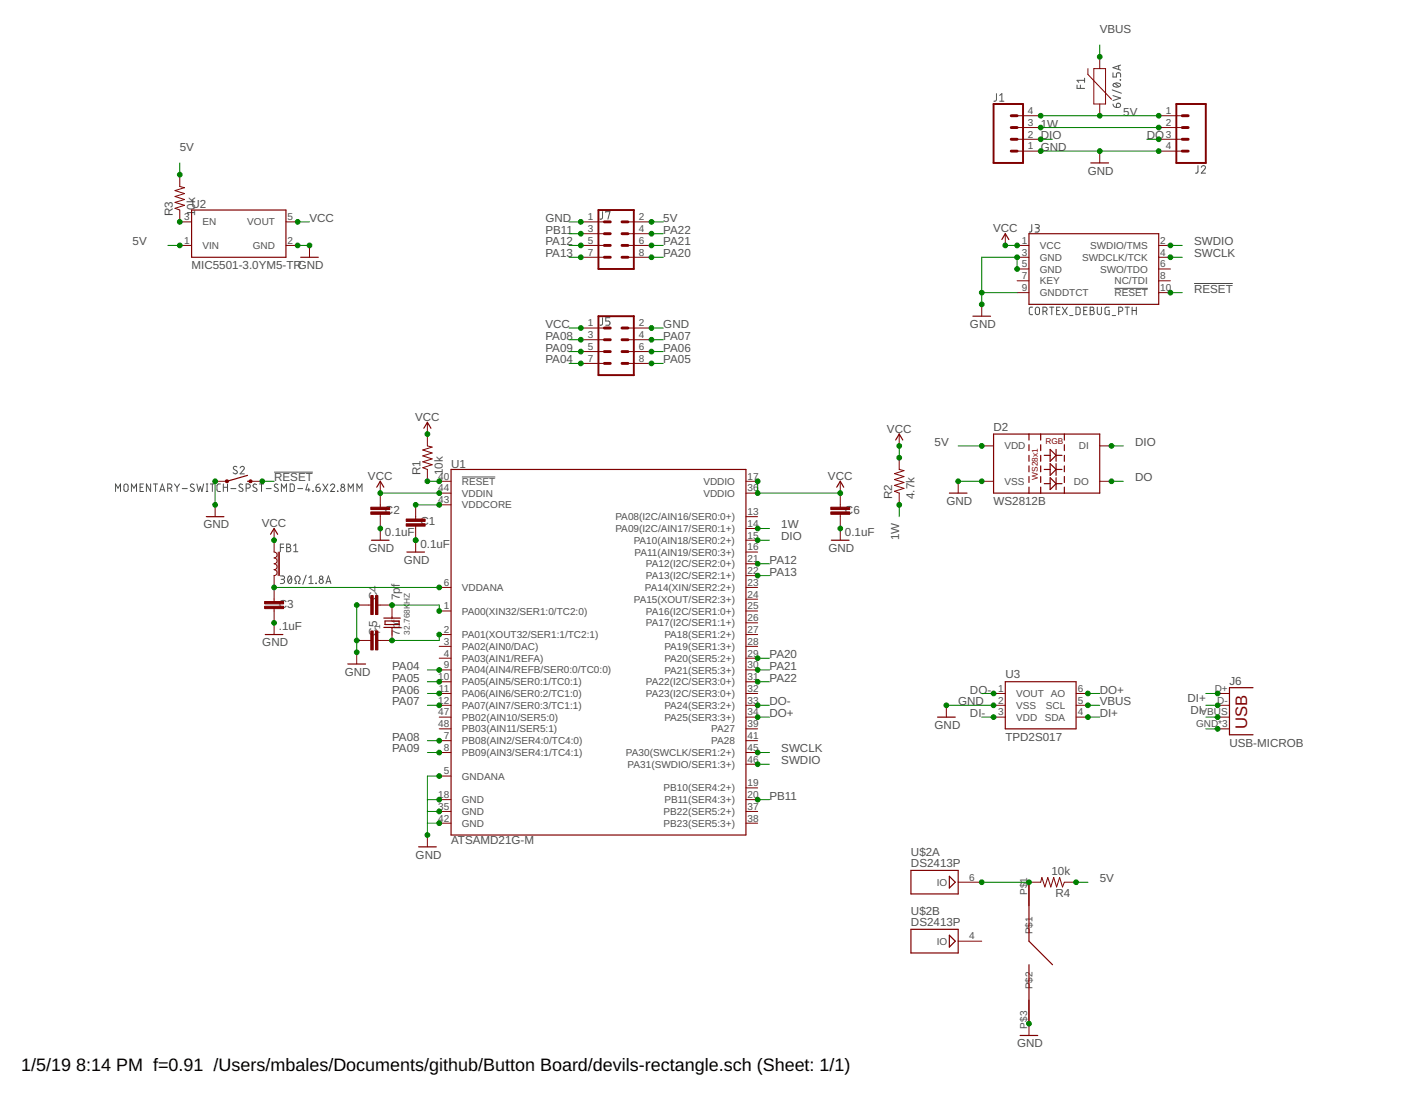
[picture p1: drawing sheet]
<svg xmlns="http://www.w3.org/2000/svg" width="279mm" height="216mm" viewBox="0 0 279 216" stroke-linecap="round" stroke-linejoin="round" font-family="sans-serif">
<g fill="none" stroke="#505050" stroke-width=".2">
<path d="M196.1 18.4l-.1 1.3-.4 .2M196.7 19.9h.8M196.7 18.8l.4-.4v1.5M211.9 16.7v.7h1.5M212.6 16.7v.7M213.4 15.8h-1.5l.4 .4M213.4 15.4v.8M218.8 17.7l1.8 .7M219 14.3v.9h.7v-.6a.42 .42 0 0 1 .4-.3 .42 .42 0 0 1 .4 .3v.6M219 18.8l1.5 .5-1.5 .5M219.1 16.5a.95 .95 0 0 1 1.4 .2 .9 .9 0 0 1-1.5 0zM219.3 16.4l.9 .7"/>
<path d="M220.1 12.9v.8M220.4 15.7l.1 .1zM220.5 12.8l-1.5 .5 1.5 .5M219 20.5l.3 .5 .4 .1M219.8 20.4a.42 .42 0 0 1 .6 .2 .42 .42 0 0 1-.3 .5h-.4zM235.7 32.6v1.3l-.2 .2h-.3M236.4 32.9a.41 .41 0 0 1 .5-.3 .41 .41 0 0 1 .2 .7l-.7 .8h.8M118.6 41.7l-.1 1.2-.2 .2h-.3M119.2 41.8v-.1h.8l-.4 1.4M203 44.2v1.3l-.5 .2M203.7 44.2h.6l.2 .2-.2 .4-.5 .1M204.1 44.9a.41 .41 0 0 1 .4 .4 .41 .41 0 0 1-.4 .4h-.4"/>
<path d="M219.3 56.7h6.5M234.9 55.8h7.7M118.6 62.5l-.1 1.3-.5 .2M120 62.5h-.8v.7h.5a.42 .42 0 0 1 .3 .4 .42 .42 0 0 1-.3 .4h-.5M203.2 60.5h-.5l-.2 .3v.9l.2 .2h.5M203.8 60.6l.3-.1 .3 .1 .1 .9a.41 .41 0 0 1-.4 .4 .41 .41 0 0 1-.4-.4zM205.2 61.3h.4a.41 .41 0 0 0 .4-.4 .41 .41 0 0 0-.4-.4h-.4v1.4M205.7 61.3l.3 .6M206.5 60.5h.8M206.9 60.5v1.4M207.9 61.1h.5M208.6 60.5h-.7v1.4h.7"/>
<path d="M209 60.5l1 1.4M210 60.5l-1 1.4M210.5 62.1h.6M211.7 60.5h.6l.2 .2v1l-.2 .2h-.6zM213.2 61.1h.5M213.9 60.5h-.7v1.4h.7M214.5 60.5l.7 .1v.3l-.3 .2a.41 .41 0 0 1 .4 .4 .41 .41 0 0 1-.4 .4h-.4zM214.5 61.1h.4M215.9 60.5v1a.41 .41 0 0 0 .4 .4 .41 .41 0 0 0 .4-.4v-1M218.2 60.5h-.6l-.2 .1v1l.2 .3h.6v-.8h-.2M218.8 62.1h.7M220.1 61.3h.4a.41 .41 0 0 0 .4-.4 .41 .41 0 0 0-.4-.4h-.4v1.4"/>
<path d="M221.4 60.5h.8M221.8 60.5v1.4M222.8 61.1h.8M222.8 60.5v1.4M223.6 60.5v1.4M22.7 96.7v-1.5l.5 .9 .5-.9v1.5M24.5 95.4l.3-.2 .3 .2 .1 .9a.41 .41 0 0 1-.4 .4 .41 .41 0 0 1-.4-.4zM25.9 96.7v-1.5l.5 .9 .5-.9v1.5M27.6 95.9h.5M28.2 95.2h-.6v1.5h.6M29.6 95.2v1.5l-.8-1.5v1.5M30.2 95.2h.8"/>
<path d="M30.6 95.2v1.5M31.4 96.7l.5-1.5 .5 1.5M31.6 96.4h.7M33 96.1h.4a.41 .41 0 0 0 .4-.4 .41 .41 0 0 0-.4-.5h-.4v1.5M33.5 96.1l.3 .6M34.3 95.2l.5 .7M34.8 95.9v.8M35.3 95.2l-.5 .7M35.9 96.2h1M38.2 95.4l-.5-.1-.2 .3v.2l.6 .3a.37 .37 0 0 1 0 .6 .37 .37 0 0 1-.5-.1l-.2-.1M38.7 95.2l.4 1.5 .3-.9 .3 .9 .4-1.5M40.6 96.7h.3"/>
<path d="M40.6 95.2h.3M40.7 95.2v1.5M41.4 95.2h.8M41.8 95.2v1.5M43.4 95.2l-.5 .1-.2 .3v.9l.2 .2h.5M43.9 95.9h.9M43.9 95.2v1.5M44.8 95.2v1.5M45.4 96.2h1M46.6 91.9a.37 .37 0 0 0-.6-.1 .37 .37 0 0 0 .1 .6l.4 .2a.37 .37 0 0 1 .1 .6 .37 .37 0 0 1-.6 0l-.1-.2M47.2 92.1a.41 .41 0 0 1 .6-.3 .41 .41 0 0 1 .1 .6l-.7 .9h.9M47.7 95.4l-.5-.1-.2 .3 .1 .2 .5 .3a.37 .37 0 0 1 .1 .6 .37 .37 0 0 1-.6-.1l-.1-.1"/>
<path d="M48.4 96.1h.5a.41 .41 0 0 0 .4-.4 .41 .41 0 0 0-.4-.5h-.5v1.5M50.5 95.4a.37 .37 0 0 0-.5-.1 .37 .37 0 0 0-.1 .5l.5 .3a.35 .35 0 0 1 .1 .5 .35 .35 0 0 1-.4 .1l-.4-.2M51 95.2h.9M51.5 95.2v1.5M52.4 96.2h1M53.9 92.9h7.7M54.7 95.4a.37 .37 0 0 0-.5-.1 .37 .37 0 0 0-.1 .5l.5 .3a.34 .34 0 0 1 .1 .5 .34 .34 0 0 1-.4 .1l-.4-.2M55.4 96.7v-1.5l.5 .9 .5-.9v1.5M57.1 95.2l.6 .1 .2 .2v.8l-.2 .4h-.6zM58.6 96.2h1M60.5 95.2l-.3 1.2h.8M60.7 96.1v.6"/>
<path d="M61.6 96.6v.1zM62.2 95.9h.5a.42 .42 0 0 1 .3 .5 .42 .42 0 0 1-.4 .3 .42 .42 0 0 1-.4-.4zM62.8 95.2l-.4 .2-.2 .5M63.5 95.2l1 1.5M64.5 95.2l-1 1.5M65 95.6a.4 .4 0 0 1 .6-.3 .4 .4 0 0 1 .1 .6l-.7 .8h.8M66.4 96.6l.1 .1zM68.5 96.7v-1.5l.5 .9 .5-.9v1.5M70.2 96.7v-1.5l.5 .9 .5-.9v1.5M90.9 93.9h6.6M55.2 113.3h.5l.3 .3-.2 .4h-.5M55.2 107.8h.6"/>
<path d="M55.6 114a.41 .41 0 0 1 .4 .4 .41 .41 0 0 1-.4 .5h-.4M55.8 107.1h-.6v1.5M56.4 107.1l.7 .1v.4l-.3 .2a.41 .41 0 0 1 .4 .4 .41 .41 0 0 1-.4 .4h-.4zM56.4 107.8h.4M56.8 113.5l.2-.2a.88 .88 0 0 1 0 1.6 .94 .94 0 0 1-.2-1.4zM57.3 113.7l-.6 .8M57.8 108.6h.8M57.8 107.4l.4-.3v1.5M58 114.9h.3v-.5a.57 .57 0 0 1-.2-.8 .57 .57 0 0 1 .9 0 .57 .57 0 0 1-.2 .8v.5h.2M60.2 113.2l-.6 1.8M60.8 114.9h.8M60.8 113.7l.4-.4v1.6"/>
<path d="M62.1 114.8l.1 .1zM64.1 114.9l.5-1.6 .5 1.6M64.2 114.5h.8"/>
<circle cx="67.4" cy="96.3" r=".42"/>
<circle cx="67.4" cy="95.6" r=".33"/>
<circle cx="63.2" cy="114.4" r=".41"/>
<circle cx="63.2" cy="113.7" r=".33"/>
</g>
<g fill="none" stroke="#800000" stroke-width=".23">
<path d="M214.6 32.1h3.5M37.7 41.3h18.6v9.3h-18.6zM59.2 50.6h3.4M197.1 47.1l.7-1.1 .7 1.1M202.5 46h25.5v13.9h-25.5zM191.4 62.2h3.5M48.7 94.7h.6M48.7 93.6l-4 1.1M74.1 95.9l.7-1.2 .7 1.2M83.4 84.3l.7-1.2 .7 1.2M88.8 92.4h58v71.9h-58zM164.6 95.9l.7-1.2 .7 1.2"/>
<path d="M176.2 86.6l.7-1.2 .7 1.2M186.8 97h3.5M195.5 85.4h20.9v11.6h-20.9zM202.5 85.4v1.2M202.5 87.5v1.2M202.5 89.6v1.2M202.5 91.7v1.2M202.5 93.8v1.2M202.5 95.9v1.1M204.8 85.4v1.2M204.8 87.5v1.2M204.8 89.6v1.2"/>
<path d="M204.8 91.7v1.2M204.8 93.8v1.2M204.8 95.9v1.1M205.5 92.4h1.1M205.5 95.2h1.1M205.5 89.6h1.1M206.6 88.5l1.2 1.1-1.2 1.2zM206.6 91.2l1.2 1.2-1.2 1.2zM206.6 94l1.2 1.2-1.2 1.2zM207.8 88.5v2.3M207.8 91.2v2.4M207.8 94v2.4"/>
<path d="M207.8 92.4h1.2M207.8 95.2h1.2M207.8 89.6h1.2M209.4 85.4v1.2M209.4 87.5v1.2M209.4 89.6v1.2M209.4 91.7v1.2M209.4 93.8v1.2M209.4 95.9v1.1M40.6 101.7h3.5M53.2 105.2l.7-1.2 .7 1.2M73.1 106.3h3.5"/>
<path d="M80.1 108.6h3.4M163.6 106.3h3.5M52.2 124.9h3.5M68.4 130.7h3.5M75.5 121.6h3.3M75.5 123.5h3.3M75.8 122.2h2.7v.7h-2.7zM197.8 134.2h13.9v9.2h-13.9zM246.5 135.3h-4.6v9.3h4.6M184.5 141.1h3.5M82.4 166.7h3.5M179.2 171.3h9.3v4.6h-9.3z"/>
<path d="M186.8 172.5l1.2 1.1-1.2 1.2zM202.5 173.6v11.6l4.6 4.7M179.2 182.9h9.3v4.7h-9.3zM186.8 184.1l1.2 1.1-1.2 1.2zM202.5 189.9v11.6M200.7 203.8h3.5"/>
</g>
<g fill="none" stroke="#800000" stroke-width=".2">
<path d="M214.1 13.5v1.1l4.6 4.9M215.2 13.5h2.3v7h-2.3zM216.4 11.2v2.3M35.4 34.4v2.3l.9 .2-1.9 .6 1.9 .6-1.9 .6 1.9 .6-1.9 .5 1.9 .6-1.9 .6 1 .3v2.4h2.3M200.1 29.7h4.7M200.1 27.4h4.7M200.1 25.1h4.7M200.1 22.8h4.7M216.4 20.5v2.3M216.4 29.7v2.4M228 29.7h4.6M228 27.4h4.6"/>
<path d="M228 25.1h4.6M228 22.8h4.6M35.4 48.3h2.3M56.3 48.3h2.3M56.3 43.7h2.3M60.9 48.3v2.3M114.3 48.3h4.6M114.3 50.6h4.6M114.3 43.7h4.6M114.3 46h4.6M123.5 48.3h4.7M123.5 50.6h4.7"/>
<path d="M123.5 43.7h4.7M123.5 46h4.7M193.2 59.9v2.3M197.8 46v2.3M200.1 48.3h2.4M200.1 50.6h2.4M200.1 52.9h2.4M200.1 55.3h2.4M200.1 57.6h2.4M228 48.3h2.3M228 50.6h2.3M228 52.9h2.3"/>
<path d="M228 55.3h2.3M228 57.6h2.3M114.3 64.6h4.6M114.3 66.9h4.6M114.3 69.2h4.6M114.3 71.5h4.6M123.5 64.6h4.7M123.5 66.9h4.7M123.5 69.2h4.7M123.5 71.5h4.7M42.3 94.7h2.4M42.3 99.4v2.3"/>
<path d="M49.3 94.7h2.3M74.8 94.7v5.1M81.8 99.4v2.8M84.1 83.1v4.7l.9 .2-1.8 .6 1.8 .6-1.8 .5 1.8 .6-1.8 .6 1.8 .6-1.8 .6 .9 .3v2.3M86.4 94.7h2.4M86.4 97h2.4M86.4 99.4h2.4M146.8 94.7h2.3M146.8 97h2.3M165.3 94.7v5.1M176.9 90.1v2.3l1 .2-1.9 .6 1.9 .6-1.9 .6 1.9 .6-1.9 .5 1.9 .6-1.9 .6 .9 .3v2.4M176.9 85.4v2.4"/>
<path d="M188.5 94.7v2.3M193.2 87.8h2.3M193.2 94.7h2.3M216.4 87.8h2.3M216.4 94.7h2.3M53.9 104v4.6a.58 .58 0 0 1 .6 .6 .58 .58 0 0 1-.6 .6 .57 .57 0 0 1 .6 .6 .57 .57 0 0 1-.6 .6 .58 .58 0 0 1 .6 .5 .58 .58 0 0 1-.6 .6 .58 .58 0 0 1 .6 .6 .58 .58 0 0 1-.6 .6v5.1M53.9 119.8v5.1M54.7 108.6v4.7M55 108.6v4.7M70.2 119.1h2.8M74.4 119.1h2.7v2.5M74.8 101.2v5.1"/>
<path d="M81.8 103.5v5.1M86.4 115.6h2.4M146.8 115.6h2.3M146.8 101.7h2.3M146.8 106.3h2.3M146.8 104h2.3M146.8 108.6h2.3M146.8 111h2.3M146.8 113.3h2.3M146.8 117.9h2.3M165.3 101.2v5.1M70.2 126h2.8"/>
<path d="M70.2 128.4v2.3M77.1 123.5v2.5h-2.7M86.4 136.5h2.4M86.4 138.8h2.4M86.4 120.2h2.4M86.4 124.9h2.4M86.4 127.2h2.4M86.4 129.5h2.4M86.4 131.8h2.4M86.4 134.2h2.4M146.8 136.5h2.3M146.8 138.8h2.3"/>
<path d="M146.8 120.2h2.3M146.8 124.9h2.3M146.8 127.2h2.3M146.8 129.5h2.3M146.8 131.8h2.3M146.8 134.2h2.3M146.8 122.6h2.3M186.2 138.8v2.3M195.5 136.5h2.3M195.5 138.8h2.3M211.7 136.5h2.4M211.7 138.8h2.4"/>
<path d="M239.6 136.5h2.3M239.6 138.8h2.3M86.4 141.1h2.4M86.4 143.4h2.4M86.4 152.7h2.4M86.4 145.8h2.4M86.4 148.1h2.4M86.4 157.4h2.4M86.4 159.7h2.4M146.8 141.1h2.3M146.8 143.4h2.3M146.8 145.8h2.3"/>
<path d="M146.8 148.1h2.3M146.8 157.4h2.3M146.8 155.1h2.3M146.8 159.7h2.3M146.8 150.4h2.3M195.5 141.1h2.3M211.7 141.1h2.4M239.6 141.1h2.3M239.6 143.4h2.3M84.1 164.3v2.4M86.4 162h2.4M146.8 162h2.3"/>
<path d="M188.5 173.6h4.7M211.7 173.6h-2.3l-.3 1-.6-1.9-.6 1.9-.6-1.9-.5 1.9-.6-1.9-.6 1.9-.6-1.9-.2 .9h-2.3v4.7M188.5 185.2h4.7M202.5 196.8v7"/>
</g>
<path d="M195.5 20.5h5.8v11.6h-5.8zM231.5 20.5h5.8v11.6h-5.8zM117.8 41.3h6.9v11.6h-6.9zM117.8 62.2h6.9v11.6h-6.9z" fill="none" stroke="#800000" stroke-width=".38"/>
<g fill="none" stroke="#800000" stroke-width=".57">
<path d="M199 25.1h1.1M199 27.4h1.1M199 29.7h1.1M199 22.8h1.1M232.6 25.1h1.2M232.6 27.4h1.2M232.6 29.7h1.2M232.6 22.8h1.2M118.9 48.3h1.2M118.9 46h1.2M118.9 43.7h1.2M118.9 50.6h1.2"/>
<path d="M122.4 48.3h1.1M122.4 46h1.1M122.4 43.7h1.1M122.4 50.6h1.1M118.9 69.2h1.2M118.9 66.9h1.2M118.9 64.6h1.2M118.9 71.5h1.2M122.4 69.2h1.1M122.4 66.9h1.1M122.4 64.6h1.1M122.4 71.5h1.1"/>
</g>
<g fill="#800000" stroke="#800000" stroke-width=".2">
<path d="M79.9 103.1h3.8v.4h-3.8z"/>
<path d="M79.9 102.2h3.8v.4h-3.8z"/>
<path d="M73 100.8h3.7v.4h-3.7z"/>
<path d="M73 99.8h3.7v.5h-3.7z"/>
<path d="M52.1 119.3h3.7v.5h-3.7z"/>
<path d="M52.1 118.4h3.7v.5h-3.7z"/>
<path d="M163.5 100.8h3.7v.4h-3.7z"/>
<path d="M163.5 99.8h3.7v.5h-3.7z"/>
<path d="M73.9 117.2h.5v3.7h-.5z"/>
<path d="M73 117.2h.4v3.7h-.4z"/>
<path d="M73.9 124.2h.5v3.7h-.5z"/>
<path d="M73 124.2h.4v3.7h-.4z"/>
</g>
<g fill="#800000" stroke="#800000" stroke-width=".2">
<path d="M44.4 94.5h.5v.4h-.5z" fill-rule="evenodd"/>
<circle cx="49.3" cy="94.7" r=".3"/>
</g>
<g fill="none" stroke="#008000" stroke-width=".2">
<path d="M216.4 8.8v2.4M35.4 32.1v2.3M204.8 29.7h23.2M204.8 25.1h23.2M204.8 27.4h2.3M204.8 22.8h23.2M225.7 27.4h2.3M33 48.3h2.4M58.6 48.3h2.3M58.6 43.7h2.3M112 48.3h2.3M112 43.7h2.3"/>
<path d="M112 50.6h2.3M112 46h2.3M128.2 48.3h2.3M128.2 43.7h2.3M128.2 50.6h2.3M128.2 46h2.3M193.2 57.6h6.9M197.8 48.3h2.3M200.1 52.9v-2.3h-6.9v9.3M230.3 57.6h2.3M230.3 48.3h2.3M230.3 50.6h2.3"/>
<path d="M112 64.6h2.3M112 66.9h2.3M112 69.2h2.3M112 71.5h2.3M128.2 64.6h2.3M128.2 66.9h2.3M128.2 69.2h2.3M128.2 71.5h2.3M42.3 94.7v4.7M51.6 94.7h2.3M74.8 97h11.6M81.8 99.4h4.6"/>
<path d="M84.1 94.7h2.3M149.1 94.7v2.3h16.2M176.9 87.8v2.3M176.9 99.4v2.3M188.5 94.7h4.7M188.5 87.8h4.7M218.7 94.7h2.3M218.7 87.8h2.3M53.9 115.6h32.5M70.2 119.1v9.3M77.1 119.1h9.3v1.1M149.1 104h2.3"/>
<path d="M149.1 106.3h2.3M149.1 111h2.3M149.1 113.3h2.3M84.1 138.8h2.3M84.1 131.8h2.3M84.1 134.2h2.3M84.1 136.5h2.3M86.4 124.9v1.1h-9.3M149.1 138.8h2.3M149.1 129.5h2.3M149.1 131.8h2.3M149.1 134.2h2.3"/>
<path d="M186.2 138.8h9.3M193.2 136.5h2.3M214.1 138.8h2.3M214.1 136.5h2.3M237.3 138.8h2.3M237.3 136.5h2.3M84.1 157.4h2.3M84.1 159.7h2.3M84.1 148.1h2.3M84.1 145.8h2.3M86.4 152.7h-2.3v11.6M149.1 157.4h2.3"/>
<path d="M149.1 148.1h2.3M149.1 150.4h2.3M149.1 141.1h2.3M193.2 141.1h2.3M214.1 141.1h2.3M237.3 143.4h2.3M237.3 141.1h2.3M84.1 162h2.3M193.2 173.6h9.3M211.7 173.6h2.4"/>
</g>
<g fill="#008000" stroke="#008000" stroke-width=".2">
<circle cx="86.4" cy="94.7" r=".47"/>
<circle cx="84.1" cy="94.7" r=".47"/>
<circle cx="230.3" cy="57.6" r=".47"/>
<circle cx="51.6" cy="94.7" r=".47"/>
<circle cx="84.1" cy="85.4" r=".47"/>
<circle cx="53.9" cy="106.3" r=".47"/>
<circle cx="197.8" cy="48.3" r=".47"/>
<circle cx="200.1" cy="48.3" r=".47"/>
<circle cx="149.1" cy="97" r=".47"/>
<circle cx="165.3" cy="97" r=".47"/>
<circle cx="149.1" cy="94.7" r=".47"/>
<circle cx="176.9" cy="90.1" r=".47"/>
<circle cx="176.9" cy="87.8" r=".47"/>
<circle cx="86.4" cy="97" r=".47"/>
<circle cx="74.8" cy="97" r=".47"/>
<circle cx="58.6" cy="43.7" r=".47"/>
<circle cx="114.3" cy="64.6" r=".47"/>
<circle cx="74.8" cy="104" r=".47"/>
<circle cx="81.8" cy="106.3" r=".47"/>
<circle cx="53.9" cy="122.6" r=".47"/>
<circle cx="165.3" cy="104" r=".47"/>
<circle cx="86.4" cy="152.7" r=".47"/>
<circle cx="86.4" cy="157.4" r=".47"/>
<circle cx="86.4" cy="159.7" r=".47"/>
<circle cx="86.4" cy="162" r=".47"/>
<circle cx="84.1" cy="164.3" r=".47"/>
<circle cx="200.1" cy="50.6" r=".47"/>
<circle cx="200.1" cy="52.9" r=".47"/>
<circle cx="193.2" cy="59.9" r=".47"/>
<circle cx="193.2" cy="57.6" r=".47"/>
<circle cx="42.3" cy="94.7" r=".47"/>
<circle cx="42.3" cy="99.4" r=".47"/>
<circle cx="188.5" cy="94.7" r=".47"/>
<circle cx="193.2" cy="94.7" r=".47"/>
<circle cx="239.6" cy="143.4" r=".47"/>
<circle cx="204.8" cy="29.7" r=".47"/>
<circle cx="228" cy="29.7" r=".47"/>
<circle cx="216.4" cy="29.7" r=".47"/>
<circle cx="58.6" cy="48.3" r=".47"/>
<circle cx="60.9" cy="48.3" r=".47"/>
<circle cx="114.3" cy="43.7" r=".47"/>
<circle cx="128.2" cy="64.6" r=".47"/>
<circle cx="195.5" cy="138.8" r=".47"/>
<circle cx="186.2" cy="138.8" r=".47"/>
<circle cx="202.5" cy="201.5" r=".47"/>
<circle cx="70.2" cy="126" r=".47"/>
<circle cx="70.2" cy="119.1" r=".47"/>
<circle cx="70.2" cy="128.4" r=".47"/>
<circle cx="53.9" cy="115.6" r=".47"/>
<circle cx="86.4" cy="115.6" r=".47"/>
<circle cx="149.1" cy="148.1" r=".47"/>
<circle cx="230.3" cy="50.6" r=".47"/>
<circle cx="149.1" cy="150.4" r=".47"/>
<circle cx="230.3" cy="48.3" r=".47"/>
<circle cx="176.9" cy="99.4" r=".47"/>
<circle cx="149.1" cy="104" r=".47"/>
<circle cx="204.8" cy="25.1" r=".47"/>
<circle cx="228" cy="25.1" r=".47"/>
<circle cx="149.1" cy="106.3" r=".47"/>
<circle cx="204.8" cy="27.4" r=".47"/>
<circle cx="218.7" cy="87.8" r=".47"/>
<circle cx="218.7" cy="94.7" r=".47"/>
<circle cx="228" cy="27.4" r=".47"/>
<circle cx="239.6" cy="141.1" r=".47"/>
<circle cx="216.4" cy="11.2" r=".47"/>
<circle cx="214.1" cy="138.8" r=".47"/>
<circle cx="216.4" cy="22.8" r=".47"/>
<circle cx="228" cy="22.8" r=".47"/>
<circle cx="204.8" cy="22.8" r=".47"/>
<circle cx="193.2" cy="87.8" r=".47"/>
<circle cx="211.7" cy="173.6" r=".47"/>
<circle cx="35.4" cy="48.3" r=".47"/>
<circle cx="35.4" cy="34.4" r=".47"/>
<circle cx="128.2" cy="43.7" r=".47"/>
<circle cx="35.4" cy="43.7" r=".47"/>
<circle cx="149.1" cy="157.4" r=".47"/>
<circle cx="114.3" cy="46" r=".47"/>
<circle cx="149.1" cy="111" r=".47"/>
<circle cx="114.3" cy="48.3" r=".47"/>
<circle cx="149.1" cy="113.3" r=".47"/>
<circle cx="114.3" cy="50.6" r=".47"/>
<circle cx="149.1" cy="129.5" r=".47"/>
<circle cx="128.2" cy="50.6" r=".47"/>
<circle cx="149.1" cy="131.8" r=".47"/>
<circle cx="128.2" cy="48.3" r=".47"/>
<circle cx="149.1" cy="134.2" r=".47"/>
<circle cx="128.2" cy="46" r=".47"/>
<circle cx="86.4" cy="145.8" r=".47"/>
<circle cx="114.3" cy="66.9" r=".47"/>
<circle cx="86.4" cy="148.1" r=".47"/>
<circle cx="114.3" cy="69.2" r=".47"/>
<circle cx="86.4" cy="131.8" r=".47"/>
<circle cx="114.3" cy="71.5" r=".47"/>
<circle cx="86.4" cy="134.2" r=".47"/>
<circle cx="128.2" cy="71.5" r=".47"/>
<circle cx="86.4" cy="136.5" r=".47"/>
<circle cx="128.2" cy="69.2" r=".47"/>
<circle cx="86.4" cy="138.8" r=".47"/>
<circle cx="128.2" cy="66.9" r=".47"/>
<circle cx="239.6" cy="138.8" r=".47"/>
<circle cx="195.5" cy="141.1" r=".47"/>
<circle cx="239.6" cy="136.5" r=".47"/>
<circle cx="214.1" cy="141.1" r=".47"/>
<circle cx="149.1" cy="138.8" r=".47"/>
<circle cx="195.5" cy="136.5" r=".47"/>
<circle cx="149.1" cy="141.1" r=".47"/>
<circle cx="214.1" cy="136.5" r=".47"/>
<circle cx="202.5" cy="173.6" r=".47"/>
<circle cx="193.2" cy="173.6" r=".47"/>
<circle cx="77.1" cy="126" r=".47"/>
<circle cx="86.4" cy="124.9" r=".47"/>
<circle cx="77.1" cy="119.1" r=".47"/>
<circle cx="86.4" cy="120.2" r=".47"/>
<circle cx="86.4" cy="99.4" r=".47"/>
<circle cx="81.8" cy="99.4" r=".47"/>
</g>
<g font-size="3.5">
<text x="4.2" y="210.7">1/5/19</text>
<text x="15" y="210.7">8:14 PM f=0.91 /Users/mbales/Documents/github/Button Board/devils-rectangle.sch (Sheet: 1/1)</text>
</g>
<text font-size="3.3" fill="#800000" x="245.4" y="143.5" transform="rotate(-90 245.4 143.5)">USB</text>
<g font-size="2.3" fill="#505050">
<text x="216.4" y="6.5">VBUS</text>
<text x="221" y="22.8">5V</text>
<text x="35.4" y="29.7">5V</text>
<text x="204.8" y="29.7">GND</text>
<text x="204.8" y="25.1">1W</text>
<text x="204.8" y="27.4">DIO</text>
<text x="225.7" y="27.4">DO</text>
<text x="214.1" y="34.4">GND</text>
<text x="37.7" y="40.9">U2</text>
<text x="38.4" y="41.2" transform="rotate(-90 38.4 41.2)">0k</text>
<text x="34" y="42.5" transform="rotate(-90 34 42.5)">R3</text>
<text x="38.4" y="42.5" transform="rotate(-90 38.4 42.5)">1</text>
<text x="60.9" y="43.7">VCC</text>
<text x="107.3" y="43.7">GND</text>
<text x="107.3" y="46">PB11</text>
<text x="130.5" y="43.7">5V</text>
<text x="130.5" y="46">PA22</text>
<text x="195.4" y="45.8">VCC</text>
<text x="26.1" y="48.3">5V</text>
<text x="37.7" y="52.9">MIC5501-3.0YM5-TRGND</text>
<text x="107.3" y="48.3">PA12</text>
<text x="107.3" y="50.6">PA13</text>
<text x="130.5" y="50.6">PA20</text>
<text x="130.5" y="48.3">PA21</text>
<text x="234.9" y="50.6">SWCLK</text>
<text x="234.9" y="48.3">SWDIO</text>
<text x="234.9" y="57.6">RESET</text>
<text x="107.3" y="64.6">VCC</text>
<text x="130.5" y="64.6">GND</text>
<text x="190.9" y="64.6">GND</text>
<text x="107.3" y="66.9">PA08</text>
<text x="107.3" y="69.2">PA09</text>
<text x="107.3" y="71.5">PA04</text>
<text x="130.5" y="71.5">PA05</text>
<text x="130.5" y="69.2">PA06</text>
<text x="130.5" y="66.9">PA07</text>
<text x="81.7" y="82.9">VCC</text>
<text x="174.5" y="85.2">VCC</text>
<text x="183.9" y="87.8">5V</text>
<text x="195.5" y="84.7">D2</text>
<text x="223.3" y="87.8">DIO</text>
<text x="53.9" y="94.7">RESET</text>
<text x="72.4" y="94.5">VCC</text>
<text x="82.7" y="93.6" transform="rotate(-90 82.7 93.6)">R1</text>
<text x="87.1" y="93.6" transform="rotate(-90 87.1 93.6)">10k</text>
<text x="88.7" y="92.2">U1</text>
<text x="162.9" y="94.5">VCC</text>
<text x="223.3" y="94.7">DO</text>
<text x="75.7" y="101.1">C2</text>
<text x="166.3" y="101.1">C6</text>
<text x="175.6" y="98.2" transform="rotate(-90 175.6 98.2)">R2</text>
<text x="179.9" y="98.2" transform="rotate(-90 179.9 98.2)">4.7k</text>
<text x="186.2" y="99.4">GND</text>
<text x="195.5" y="99.4">WS2812B</text>
<text x="40" y="104">GND</text>
<text x="51.5" y="103.8">VCC</text>
<text x="75.7" y="105.5">0.1uF</text>
<text x="82.7" y="107.8">0.1uF</text>
<text x="82.7" y="103.4">C1</text>
<text x="153.7" y="104">1W</text>
<text x="153.7" y="106.3">DIO</text>
<text x="166.3" y="105.5">0.1uF</text>
<text x="176.9" y="106.3" transform="rotate(-90 176.9 106.3)">1W</text>
<text x="72.5" y="108.6">GND</text>
<text x="79.5" y="111">GND</text>
<text x="151.4" y="111">PA12</text>
<text x="151.4" y="113.3">PA13</text>
<text x="163" y="108.6">GND</text>
<text x="54.9" y="119.7">C3</text>
<text x="74.2" y="118.2" transform="rotate(-90 74.2 118.2)">C4</text>
<text x="78.6" y="118.2" transform="rotate(-90 78.6 118.2)">7pf</text>
<text x="54.9" y="124.1">.1uF</text>
<text x="74.2" y="125.1" transform="rotate(-90 74.2 125.1)">C5</text>
<text x="78.6" y="125.1" transform="rotate(-90 78.6 125.1)">7pf</text>
<text x="51.6" y="127.2">GND</text>
<text x="77.1" y="131.9">PA04</text>
<text x="151.4" y="129.5">PA20</text>
<text x="151.4" y="131.9">PA21</text>
<text x="67.9" y="133">GND</text>
<text x="77.1" y="134.2">PA05</text>
<text x="77.1" y="136.5">PA06</text>
<text x="151.4" y="134.2">PA22</text>
<text x="190.9" y="136.5">DO-</text>
<text x="197.8" y="133.5">U3</text>
<text x="216.4" y="136.5">DO+</text>
<text x="241.9" y="134.8">J6</text>
<text x="77.1" y="138.8">PA07</text>
<text x="151.4" y="138.8">DO-</text>
<text x="151.4" y="141.1">DO+</text>
<text x="183.9" y="143.5">GND</text>
<text x="188.5" y="138.8">GND</text>
<text x="190.9" y="141.1">DI-</text>
<text x="216.4" y="138.8">VBUS</text>
<text x="216.4" y="141.1">DI+</text>
<text x="233.6" y="138.1">DI+</text>
<text x="234.2" y="140.4">DI-</text>
<text x="77.1" y="145.8">PA08</text>
<text x="77.1" y="148.1">PA09</text>
<text x="153.7" y="148.1">SWCLK</text>
<text x="197.8" y="145.8">TPD2S017</text>
<text x="241.9" y="146.9">USB-MICROB</text>
<text x="153.7" y="150.4">SWDIO</text>
<text x="151.4" y="157.4">PB11</text>
<text x="88.7" y="166.2">ATSAMD21G-M</text>
<text x="81.8" y="169">GND</text>
<text x="179.2" y="170.7">DS2413P</text>
<text x="179.2" y="168.4">U$2A</text>
<text x="206.9" y="172.2">10k</text>
<text x="216.4" y="173.6">5V</text>
<text x="207.7" y="176.6">R4</text>
<text x="179.2" y="182.3">DS2413P</text>
<text x="179.2" y="180">U$2B</text>
<text x="200.1" y="206.1">GND</text>
</g>
<g font-size="2" fill="#505050">
<text x="202.3" y="22.5">4</text>
<text x="229.4" y="22.5">1</text>
<text x="202.3" y="29.4">1</text>
<text x="202.3" y="27.1">2</text>
<text x="202.3" y="24.8">3</text>
<text x="229.4" y="24.8">2</text>
<text x="229.4" y="27.1">3</text>
<text x="229.4" y="29.4">4</text>
<text x="36.3" y="43.3">3</text>
<text x="36.3" y="48">1</text>
<text x="39.8" y="44.4">EN</text>
<text x="48.7" y="44.4">VOUT</text>
<text x="56.6" y="48">2</text>
<text x="56.6" y="43.3">5</text>
<text x="115.7" y="43.3">1</text>
<text x="115.7" y="45.7">3</text>
<text x="115.7" y="48">5</text>
<text x="125.7" y="43.3">2</text>
<text x="125.7" y="45.7">4</text>
<text x="125.7" y="48">6</text>
<text x="201" y="48">1</text>
<text x="228.3" y="48">2</text>
<text x="39.8" y="49">VIN</text>
<text x="49.7" y="49">GND</text>
<text x="115.7" y="50.3">7</text>
<text x="125.7" y="50.3">8</text>
<text x="201" y="50.3">3</text>
<text x="201" y="52.6">5</text>
<text x="204.6" y="49">VCC</text>
<text x="204.6" y="51.3">GND</text>
<text x="204.6" y="53.6">GND</text>
<text x="212.9" y="51.3">SWDCLK/TCK</text>
<text x="214.5" y="49">SWDIO/TMS</text>
<text x="216.4" y="53.6">SWO/TDO</text>
<text x="228.3" y="52.6">6</text>
<text x="228.3" y="50.3">4</text>
<text x="201" y="54.9">7</text>
<text x="201" y="57.3">9</text>
<text x="204.6" y="56">KEY</text>
<text x="204.6" y="58.3">GNDDTCT</text>
<text x="219.3" y="58.3">RESET</text>
<text x="219.3" y="56">NC/TDI</text>
<text x="228.3" y="57.3">10</text>
<text x="228.3" y="54.9">8</text>
<text x="115.7" y="64.2">1</text>
<text x="125.7" y="64.2">2</text>
<text x="115.7" y="66.5">3</text>
<text x="115.7" y="68.9">5</text>
<text x="115.7" y="71.2">7</text>
<text x="125.7" y="66.5">4</text>
<text x="125.7" y="68.9">6</text>
<text x="125.7" y="71.2">8</text>
<text x="197.6" y="88.5">VDD</text>
<text x="212.3" y="88.5">DI</text>
<text x="86.2" y="94.4">40</text>
<text x="90.9" y="95.4">RESET</text>
<text x="138.4" y="95.4">VDDIO</text>
<text x="147.1" y="94.4">17</text>
<text x="197.6" y="95.4">VSS</text>
<text x="211.3" y="95.4">DO</text>
<text x="86.2" y="99">43</text>
<text x="86.2" y="96.7">44</text>
<text x="90.9" y="100.1">VDDCORE</text>
<text x="90.9" y="97.7">VDDIN</text>
<text x="138.4" y="97.7">VDDIO</text>
<text x="147.1" y="101.4">13</text>
<text x="147.1" y="96.7">36</text>
<text x="121.1" y="102.4">PA08(I2C/AIN16/SER0:0+)</text>
<text x="121.1" y="104.7">PA09(I2C/AIN17/SER0:1+)</text>
<text x="124.7" y="107">PA10(AIN18/SER0:2+)</text>
<text x="147.1" y="106">15</text>
<text x="147.1" y="103.7">14</text>
<text x="124.8" y="109.3">PA11(AIN19/SER0:3+)</text>
<text x="127.1" y="111.7">PA12(I2C/SER2:0+)</text>
<text x="127.1" y="114">PA13(I2C/SER2:1+)</text>
<text x="147.1" y="108.3">16</text>
<text x="147.1" y="110.6">21</text>
<text x="147.1" y="113">22</text>
<text x="87.3" y="119.9">1</text>
<text x="87.3" y="115.3">6</text>
<text x="90.9" y="116.3">VDDANA</text>
<text x="124.7" y="118.6">PA15(XOUT/SER2:3+)</text>
<text x="126.9" y="116.3">PA14(XIN/SER2:2+)</text>
<text x="147.1" y="115.3">23</text>
<text x="147.1" y="117.6">24</text>
<text x="147.1" y="119.9">25</text>
<text x="87.3" y="124.6">2</text>
<text x="90.9" y="120.9">PA00(XIN32/SER1:0/TC2:0)</text>
<text x="90.9" y="125.6">PA01(XOUT32/SER1:1/TC2:1)</text>
<text x="127.1" y="120.9">PA16(I2C/SER1:0+)</text>
<text x="127.1" y="123.3">PA17(I2C/SER1:1+)</text>
<text x="130.7" y="125.6">PA18(SER1:2+)</text>
<text x="147.1" y="122.2">26</text>
<text x="147.1" y="124.6">27</text>
<text x="87.3" y="126.9">3</text>
<text x="87.3" y="129.2">4</text>
<text x="87.3" y="131.5">9</text>
<text x="90.9" y="127.9">PA02(AIN0/DAC)</text>
<text x="90.9" y="130.2">PA03(AIN1/REFA)</text>
<text x="130.7" y="127.9">PA19(SER1:3+)</text>
<text x="130.7" y="130.2">PA20(SER5:2+)</text>
<text x="147.1" y="126.9">28</text>
<text x="147.1" y="129.2">29</text>
<text x="147.1" y="131.5">30</text>
<text x="86.2" y="133.8">10</text>
<text x="86.4" y="136.2">11</text>
<text x="90.9" y="137.2">PA06(AIN6/SER0:2/TC1:0)</text>
<text x="90.9" y="132.5">PA04(AIN4/REFB/SER0:0/TC0:0)</text>
<text x="90.9" y="134.9">PA05(AIN5/SER0:1/TC0:1)</text>
<text x="127.1" y="134.9">PA22(I2C/SER3:0+)</text>
<text x="127.1" y="137.2">PA23(I2C/SER3:0+)</text>
<text x="130.7" y="132.6">PA21(SER5:3+)</text>
<text x="147.1" y="133.8">31</text>
<text x="147.1" y="136.2">32</text>
<text x="196.4" y="136.2">1</text>
<text x="199.9" y="137.2">VOUT AO</text>
<text x="212.1" y="136.2">6</text>
<text x="239" y="136.2">D+</text>
<text x="86.2" y="138.5">12</text>
<text x="86.2" y="140.8">47</text>
<text x="86.2" y="143.1">48</text>
<text x="90.9" y="139.5">PA07(AIN7/SER0:3/TC1:1)</text>
<text x="90.9" y="141.8">PB02(AIN10/SER5:0)</text>
<text x="130.7" y="139.5">PA24(SER3:2+)</text>
<text x="130.7" y="141.8">PA25(SER3:3+)</text>
<text x="147.1" y="138.5">33</text>
<text x="147.1" y="140.8">34</text>
<text x="147.1" y="143.1">39</text>
<text x="196.4" y="138.5">2</text>
<text x="196.4" y="140.8">3</text>
<text x="199.9" y="139.5">VSS</text>
<text x="199.9" y="141.8">VDD</text>
<text x="205.6" y="141.8">SDA</text>
<text x="205.8" y="139.5">SCL</text>
<text x="212.1" y="138.5">5</text>
<text x="212.1" y="140.8">4</text>
<text x="235.3" y="143.1">GND*3</text>
<text x="236.2" y="140.8">VBUS</text>
<text x="239.5" y="138.5">D-</text>
<text x="87.3" y="145.5">7</text>
<text x="87.3" y="147.8">8</text>
<text x="90.9" y="146.5">PB08(AIN2/SER4:0/TC4:0)</text>
<text x="90.9" y="148.8">PB09(AIN3/SER4:1/TC4:1)</text>
<text x="90.9" y="144.2">PB03(AIN11/SER5:1)</text>
<text x="123.2" y="148.8">PA30(SWCLK/SER1:2+)</text>
<text x="139.9" y="144.2">PA27</text>
<text x="139.9" y="146.5">PA28</text>
<text x="147.1" y="145.5">41</text>
<text x="147.1" y="147.8">45</text>
<text x="87.3" y="152.4">5</text>
<text x="90.9" y="153.4">GNDANA</text>
<text x="123.5" y="151.1">PA31(SWDIO/SER1:3+)</text>
<text x="130.6" y="155.8">PB10(SER4:2+)</text>
<text x="147.1" y="154.7">19</text>
<text x="147.1" y="150.1">46</text>
<text x="86.2" y="157.1">18</text>
<text x="86.2" y="159.4">35</text>
<text x="86.2" y="161.7">42</text>
<text x="90.9" y="158.1">GND</text>
<text x="90.9" y="160.4">GND</text>
<text x="130.6" y="160.4">PB22(SER5:2+)</text>
<text x="130.7" y="158.1">PB11(SER4:3+)</text>
<text x="147.1" y="157.1">20</text>
<text x="147.1" y="159.4">37</text>
<text x="147.1" y="161.7">38</text>
<text x="90.9" y="162.7">GND</text>
<text x="130.6" y="162.7">PB23(SER5:3+)</text>
<text x="190.7" y="173.3">6</text>
<text x="184.3" y="174.3">IO</text>
<text x="202.1" y="176.1" transform="rotate(-90 202.1 176.1)">P$1</text>
<text x="184.3" y="185.9">IO</text>
<text x="190.7" y="184.9">4</text>
<text x="203.2" y="183.9" transform="rotate(-90 203.2 183.9)">P$1</text>
<text x="203.2" y="194.7" transform="rotate(-90 203.2 194.7)">P$2</text>
<text x="202.1" y="202.5" transform="rotate(-90 202.1 202.5)">P$3</text>
</g>
<g font-size="1.6" fill="#800000">
<text x="205.7" y="87.4">RGB</text>
<text x="204.2" y="94.4" transform="rotate(-90 204.2 94.4)">WS28x1</text>
</g>
<g font-size="1.6" fill="#505050">
<text x="80.6" y="118.8" transform="rotate(-90 80.6 118.8)">HZ</text>
<text x="74.8" y="124.9" transform="rotate(-90 74.8 124.9)">Y1</text>
<text x="80.6" y="124.9" transform="rotate(-90 80.6 124.9)">32.768K</text>
</g>
</svg>
